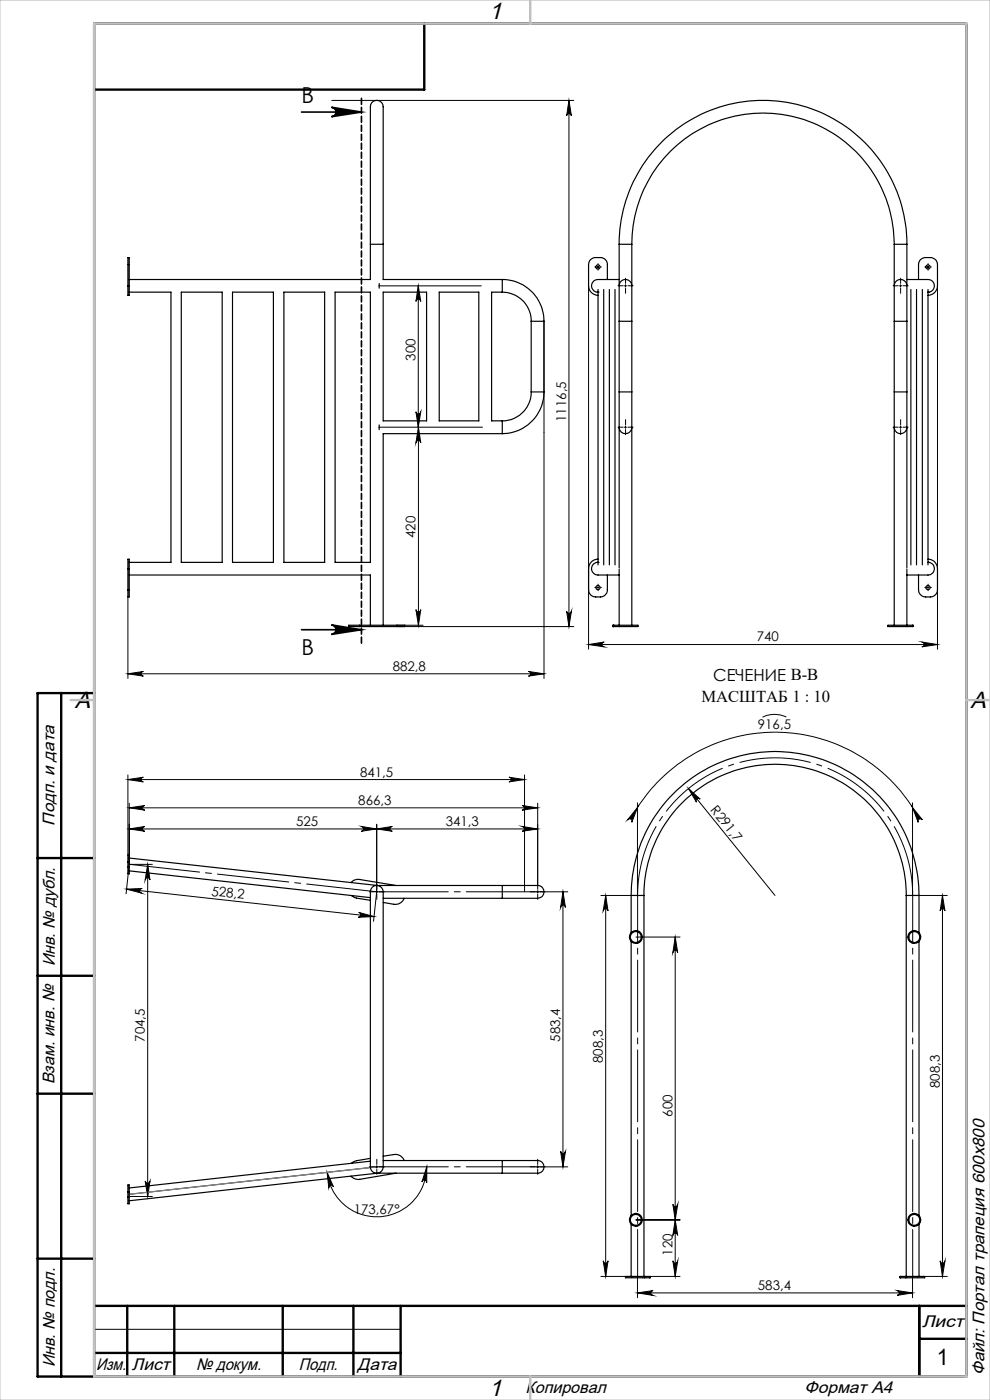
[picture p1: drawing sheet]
<svg xmlns="http://www.w3.org/2000/svg" width="210mm" height="297mm" viewBox="0 0 210 297" stroke-linecap="round" stroke-linejoin="round" font-family="sans-serif">
<path d="M64 23.8h12.7M70.3 22.8l6.4 1-6.4 1a1.01 1.01 0 0 0 1-1 1.01 1.01 0 0 0-1-1zM64 133.6h12.7M70.3 132.6l6.4 1-6.4 1a1.01 1.01 0 0 0 1-1 1.01 1.01 0 0 0-1-1z" fill="none" stroke="#000" stroke-width=".35"/>
<path d="M193.6 189.9a29.2 29.2 0 0 0-29.2-29.1 29.2 29.2 0 0 0-29.1 29.1" fill="none" stroke="#000" stroke-width=".21" stroke-dasharray="15.2 1.3 1.3 1.3" stroke-dashoffset="-.1" stroke-linecap="butt"/>
<g fill="none" stroke="#000" stroke-width=".21">
<path d="M120.7 21.3v111.6M120.7 21.3l.5 3.3a.51 .51 0 0 0-.5-.5 .51 .51 0 0 0-.5 .5zM121.7 21.3h-51.3M126.6 56.7h.5M126.9 56.4v.5M196.6 56.7h.5M196.8 56.4v.5M80.3 60.6h21.8M88.7 60.6v30M88.7 60.6l.6 3.4a.51 .51 0 0 0-.6-.5 .51 .51 0 0 0-.5 .5zM115.4 68.2v75.7M124.8 60.6v77.1"/>
<path d="M132.4 60.6h.5M132.7 60.4v.5M190.8 60.6h.5M191 60.4v.5M198.9 60.6v77.1M80.3 90.6h22M88.2 87.3a.51 .51 0 0 0 .5 .5 .51 .51 0 0 0 .6-.5l-.6 3.3zM88.8 90.6v42M88.8 90.6l.5 3.3a.51 .51 0 0 0-.6-.4 .51 .51 0 0 0-.5 .4zM132.4 90.6h.5M132.7 90.4v.5M190.8 90.6h.5"/>
<path d="M191 90.4v.5M27.1 126.6v17.3M84.2 132.6h5.5M84.2 132.9h37.5M88.2 129.3a.51 .51 0 0 0 .5 .5 .51 .51 0 0 0 .6-.5l-.5 3.3zM120.2 129.6a.51 .51 0 0 0 .5 .5 .51 .51 0 0 0 .5-.5l-.5 3.3zM124.8 136.7l3.4-.5a.51 .51 0 0 0-.5 .5 .51 .51 0 0 0 .5 .5zM124.8 136.7h74.1M126.6 124.6h.5M126.9 124.4v.5M195.5 136.2l3.4 .5-3.4 .5a.51 .51 0 0 0 .5-.5 .51 .51 0 0 0-.5-.5zM196.6 124.6h.5"/>
<path d="M196.8 124.4v.5M27.1 142.9l3.3-.5a.49 .49 0 0 0-.5 .5 .49 .49 0 0 0 .5 .5zM27.1 142.9h88.3M112.1 142.4l3.3 .5-3.3 .5a.49 .49 0 0 0 .5-.5 .49 .49 0 0 0-.5-.5zM166.8 152.1a5.7 5.7 0 0 0-5.1 0M27.1 165.4l3.3-.5a.49 .49 0 0 0-.5 .5 .49 .49 0 0 0 .5 .5zM27.1 164.4v17M27.1 165.4h84.2M27.4 170.4v13M27.4 175.9h86.7M27.4 171.4h86.7M27.4 175.9l3.3-.6a.51 .51 0 0 0-.5 .5 .51 .51 0 0 0 .5 .6z"/>
<path d="M27.4 171.4l3.3-.5a.49 .49 0 0 0-.5 .5 .49 .49 0 0 0 .5 .5zM76.6 175.3l3.3 .6-3.3 .5a.51 .51 0 0 0 .5-.6 .51 .51 0 0 0-.5-.5zM79.9 175.9l3.3-.6a.51 .51 0 0 0-.5 .5 .51 .51 0 0 0 .5 .6zM79.9 174.9v14.5M108 164.9l3.3 .5-3.3 .5a.49 .49 0 0 0 .4-.5 .49 .49 0 0 0-.4-.5zM110.7 175.3l3.4 .6-3.4 .5a.51 .51 0 0 0 .5-.6 .51 .51 0 0 0-.5-.5zM110.7 170.9l3.4 .5-3.4 .5a.49 .49 0 0 0 .5-.5 .49 .49 0 0 0-.5-.5zM111.3 164.4v24.8M114.1 170.4v17.2M135.2 171.3l-1.2 3.1a.51 .51 0 0 0-.2-.6 .51 .51 0 0 0-.7 .1zM135.2 171.3a34.6 34.6 0 0 1 58.4 0M135.2 170.3v19.7h-7.7"/>
<path d="M146 167.3l2.5 2.2a.5 .5 0 0 0-.7 0 .5 .5 0 0 0-.1 .7zM146 167.3l18.4 22.7M193.6 170.3v19.7h7.3M193.6 171.3l2.1 2.6a.52 .52 0 0 0-.7-.1 .52 .52 0 0 0-.2 .6zM26.8 188.6l52.5 5.8M26.8 188.6l3.4-.1a.5 .5 0 0 0-.6 .4 .5 .5 0 0 0 .5 .6zM27.4 183.4h4.9M27.4 183.4l-.7 6.2M31.3 183.4v70.4M31.3 183.4l.5 3.3a.51 .51 0 0 0-.5-.5 .51 .51 0 0 0-.5 .5zM76.1 193.6l3.2 .8-3.3 .2a.51 .51 0 0 0 .5-.5 .51 .51 0 0 0-.4-.5zM79.7 189.2h.5"/>
<path d="M79.9 189.2l-.7 6.2M113.8 189.2h6.6M114.1 188.9v.5M119.4 189.2v58.3M119.4 189.2l.5 3.3a.51 .51 0 0 0-.5-.5 .51 .51 0 0 0-.5 .5zM128.5 190v80.8M128.5 190l.5 3.2a.51 .51 0 0 0-.5-.4 .51 .51 0 0 0-.5 .4zM133.9 199.4l-.2 .1M134.9 198.8h9.4M135.6 197.6l-.2 .2M136.1 199.4l-.6 .6M143.2 198.8v72"/>
<path d="M143.2 198.8l.6 3.3a.51 .51 0 0 0-.6-.5 .51 .51 0 0 0-.5 .5zM192.8 198.8l-.2 .2M193.9 200l-.2 .1M194.2 197.4l-.2 .2M195.3 198.6l-.2 .2M199.9 190v80.8M199.9 190l.5 3.2a.51 .51 0 0 0-.5-.4 .51 .51 0 0 0-.5 .4zM27.4 253.8h4.9M30.8 250.5a.51 .51 0 0 0 .5 .5 .51 .51 0 0 0 .5-.5l-.5 3.3zM69.4 248.7l1.3 3.1a.51 .51 0 0 0-.6-.4 .51 .51 0 0 0-.4 .6zM79.7 247.5h.5M79.9 247.3v.5"/>
<path d="M90.5 247.5v3.4a.52 .52 0 0 0-.4-.6 .52 .52 0 0 0-.6 .5zM90.5 247.5a10.6 10.6 0 0 1-10 10.6 10.6 10.6 0 0 1-11.1-9.4M113.8 247.5h6.6M114.1 247.3v.5M118.9 244.3a.51 .51 0 0 0 .5 .4 .51 .51 0 0 0 .5-.4l-.5 3.2zM134.2 259.7l-.2 .1M134.9 258.8h9.4M135.9 257.9l-.1 .2M142.7 255.5a.51 .51 0 0 0 .5 .5 .51 .51 0 0 0 .6-.5l-.6 3.3zM143.2 258.8l.6 3.3a.51 .51 0 0 0-.6-.5 .51 .51 0 0 0-.5 .5zM192.9 259.3l-.1 .2M194.6 257.6l-.1 .2"/>
<path d="M195.2 259.3l-.8 .8M127.5 270.8h7.7v4.5M128 267.5a.51 .51 0 0 0 .5 .5 .51 .51 0 0 0 .5-.5l-.5 3.3zM134.3 270.8l-.3 .3M135.2 274.3h58.4M135.2 274.3l3.3-.5a.51 .51 0 0 0-.4 .5 .51 .51 0 0 0 .4 .5zM136.5 270.8l-.3 .3M137.9 270.8h6.4M142.7 267.5a.51 .51 0 0 0 .5 .5 .51 .51 0 0 0 .6-.5l-.6 3.3zM190.3 273.8l3.3 .5-3.3 .5a.51 .51 0 0 0 .5-.5 .51 .51 0 0 0-.5-.5zM192.7 270.8l-.3 .3M194.9 270.8l-.3 .3"/>
<path d="M199.4 267.5a.51 .51 0 0 0 .5 .5 .51 .51 0 0 0 .5-.5l-.5 3.3zM200.9 270.8h-7.3v4.5M20 282h65"/>
</g>
<g fill="none" stroke="#000" stroke-width=".21" stroke-dasharray="15.2 1.3 1.3 1.3">
<path d="M126.4 56.6h-.2M126.9 56.1v-.2M126.9 57.1v.2M127.4 56.6h.2M196.4 56.6h-.2M196.9 56.1v-.2M196.9 57.1v.2M197.4 56.6h.2M132.2 60.6h-1.1M132.7 60.1v-1.1M132.7 61.1v1.1M133.2 60.6h1.1"/>
<path d="M190.5 60.6h-1.1M191 60.1v-1.1M191 61.1v1.1M191.5 60.6h1.1M132.2 90.6h-1.1M132.7 90.1v-1.1M132.7 91.1v1.1M133.2 90.6h1.1M190.5 90.6h-1.1M191 90.1v-1.1M191 91.1v1.1M191.5 90.6h1.1"/>
<path d="M126.4 124.6h-.2M126.9 124.1v-.2M126.9 125.1v.2M127.4 124.6h.2M196.4 124.6h-.2M196.9 124.1v-.2M196.9 125.1v.2M197.4 124.6h.2M79.4 189.2h-1.1M79.9 188.7v-1.1M79.9 189.7v1.1M80.4 189.2h1.1"/>
<path d="M113.6 189.2h-1.1M114.1 188.7v-1.1M114.1 189.7v1.1M114.6 189.2h1.1M79.4 247.5h-1.1M79.9 247v-1.1M79.9 248v1.1M80.4 247.5h1.1M113.6 247.5h-1.1M114.1 247v-1.1M114.1 248v1.1M114.6 247.5h1.1"/>
</g>
<path d="M76.7 20.7v115.9" fill="none" stroke="#000" stroke-width=".35" stroke-dasharray="1.3 .6" stroke-dashoffset="-.1"/>
<path d="M193.6 189.9v80.9M135.3 270.8v-80.9" fill="none" stroke="#000" stroke-width=".21" stroke-dasharray="15.2 1.3 1.3 1.3" stroke-dashoffset="5.3"/>
<path d="M27.4 183.4l52.5 5.8" fill="none" stroke="#000" stroke-width=".21" stroke-dasharray="15.2 1.3 1.3 1.3" stroke-dashoffset=".3"/>
<path d="M79.9 189.2h34.2M79.9 247.5h34.2" fill="none" stroke="#000" stroke-width=".21" stroke-dasharray="15.2 1.3 1.3 1.3" stroke-dashoffset=".1"/>
<g fill="none" stroke="#000" stroke-width=".25">
<path d="M27.1 56.1v-1.5h.3v1.5M27.1 56.1h.3M27.1 56.1v4.5M27.4 56.1v4.5M78.6 51.8v-26.2a8.8 8.8 0 0 1 .2-3.8 1.46 1.46 0 0 1 1.9-.3 1.46 1.46 0 0 1 .6 1.8v28.5M78.6 51.8h2.7M78.6 51.8v7.5h-51.2M81.3 51.8v7.5h25.2M106.5 59.3a8.9 8.9 0 0 1 8.9 8.9M106.5 59.3v2.7M128.8 59.3v-3.2a1.45 1.45 0 0 0-1.4-1.5h-1a1.45 1.45 0 0 0-1.6 1.5v4.5a2.05 2.05 0 0 0 2.1 2M131.3 51.8a30.5 30.5 0 0 1 30.6-30.5 30.5 30.5 0 0 1 30.5 30.5"/>
<path d="M131.3 59.3h-4.4a1.34 1.34 0 0 0-1.4 1.3 1.34 1.34 0 0 0 1.4 1.4M131.3 51.8h2.7M131.3 51.8v8.7M134 51.8a27.8 27.8 0 0 1 27.9-27.8 27.8 27.8 0 0 1 27.8 27.8M134 51.8v8.8M189.7 51.8h2.7M189.7 51.8v8.8M192.4 59.3h4.4a1.34 1.34 0 0 1 1.4 1.3 1.34 1.34 0 0 1-1.4 1.4M192.4 51.8v8.7M194.8 59.3v-3.2a1.51 1.51 0 0 1 1.6-1.5 2.17 2.17 0 0 1 1.6 .2l.6 .4 .3 .9v4.5a2.05 2.05 0 0 1-2.1 2M27.1 60.6v2h.3v-2M27.1 60.6h.3"/>
<path d="M27.4 62h8.9v57.3h-8.9M38.5 62h8.6v57.3h-8.6zM49.3 62h8.7v57.3h-8.7zM60.2 62h8.7v57.3h-8.7zM71.1 62h7.5v57.3h-7.5zM80.4 60.1v1M81.3 62h9.2v27.3h-9.2zM93.2 62h8.4v27.3h-8.4zM106.5 62a6.1 6.1 0 0 1 6.2 6.2M106.5 62h-2.2v27.3h2.2M112.7 68.2h2.7M112.7 68.2v14.9"/>
<path d="M115.4 68.2v14.9M126.9 62h.1M126.9 61.4v58.4M128.1 61.4v58.4M129.3 61.4v58.4M130.5 61.4v58.4M131.3 68.2h2.7M131.3 68.2v14.9M134 60.6v7.6M134 60.6a1.37 1.37 0 0 0-1.6-1.3 1.37 1.37 0 0 0-1.1 1.8v7.1M134 68.2v14.9M189.7 60.6v7.6"/>
<path d="M189.7 60.6a1.37 1.37 0 0 1 1.6-1.3 1.37 1.37 0 0 1 1.1 1.8v7.1M189.7 68.2h2.7M189.7 68.2v14.9M192.4 68.2v14.9M193.2 61.4v58.4M194.4 61.4v58.4M195.7 61.4v58.4M196.8 62h.1M196.8 61.4v58.4M80.4 90.1v1.1M106.5 89.3v2.7M106.5 92h-25.2v40.6"/>
<path d="M112.7 83.1a6.1 6.1 0 0 1-6.2 6.2M112.7 83.1h2.7M115.4 83.1a8.9 8.9 0 0 1-8.9 8.9M131.3 83.1v7.5M131.3 90.6a1.34 1.34 0 0 0 1.4 1.4 1.34 1.34 0 0 0 1.3-1.4M131.3 83.1h2.7M131.3 90.6v29.9M134 83.1v7.5M134 90.6v42M189.7 83.1v7.5M189.7 90.6a1.34 1.34 0 0 0 1.3 1.4 1.34 1.34 0 0 0 1.4-1.4M189.7 83.1h2.7"/>
<path d="M189.7 90.6v42M192.4 83.1v7.5M192.4 90.6v29.9M126.9 119.3h.1M126.9 119.3a1.34 1.34 0 0 0-1.4 1.3 1.34 1.34 0 0 0 1.4 1.4h4.4M126.9 118.6a1.98 1.98 0 0 0-2.1 2v4.5a1.51 1.51 0 0 0 1.6 1.5h1a1.51 1.51 0 0 0 1.4-1.5v-3.1M196.8 119.3h.1M196.8 119.3a1.34 1.34 0 0 1 1.4 1.3 1.34 1.34 0 0 1-1.4 1.4h-4.4M196.8 118.6a1.98 1.98 0 0 1 2.1 2v4.5a1.57 1.57 0 0 1-1.6 1.5h-.9a1.57 1.57 0 0 1-1.6-1.5v-3.1M27.1 120.6v-2h.3v2M27.1 125.1v1.5h.3v-1.5M27.1 120.6v4.5"/>
<path d="M27.1 120.6h.3M27.1 125.1h.3M27.4 122h51.2v10.6M27.4 120.6v4.5M76.3 132.6h-2.3v.3h2.3M76.3 132.6v.3M76.3 132.6h7.9M76.3 132.9h7.9M84.2 132.6h1.7v.3h-1.7M84.2 132.6v.3M130 132.6h5.3v.3h-3.9M130 132.6h.1"/>
<path d="M130 132.9h.1M130 132.9h1.4M130 132.6v.3M131.3 120.8l.1 12.1M192.3 132.6h-4v.3h4M192.3 132.6h1.4v.3h-1.4M192.3 132.6v.3M192.4 120.8v11.8M193.6 132.6v.3M20 147v145M27.1 182.9v-1.5h.3v1.5M27.1 183.9v1.5h.3v-1.5"/>
<path d="M27.1 182.9v1M27.1 182.9h.3M27.1 183.9h.3M27.4 182.9v1M27.4 182l52.7 5.9M27.4 184.7l51.2 5.7M74.5 187.3a1.85 1.85 0 0 1 1.8-.7l7.7 1.3M74.6 190l1 .5 3 .5M79 188.2a1.46 1.46 0 0 1 1.7 0 1.46 1.46 0 0 1 .6 1.6v54.8a8.7 8.7 0 0 1-.3 3.8 1.45 1.45 0 0 1-1.8 .3 1.45 1.45 0 0 1-.6-1.8v-55.2a6.7 6.7 0 0 1 .2-3.3zM81.3 190.6h25.2M85.7 190.6a2.03 2.03 0 0 1-2.2 1.2l-2.2-.4M106.5 187.9h4.9a8.6 8.6 0 0 1 3.4 .2 1.42 1.42 0 0 1 .4 1.7 1.42 1.42 0 0 1-1.6 .8h-7.1"/>
<path d="M106.5 187.9l-26.1 .1M106.5 187.9v2.7M133.9 190a30.5 30.5 0 0 1 30.5-30.6 30.5 30.5 0 0 1 30.5 30.6M133.9 190h2.7M133.9 190v7.9M133.9 199.7v58.1M134.9 197.4h.2M136.6 190a27.8 27.8 0 0 1 27.8-27.9 27.8 27.8 0 0 1 27.8 27.9M136.6 190v80.8M192.2 190h2.7M192.2 190v80.8M193.7 197.4h.3"/>
<path d="M194.9 190v7.9M194.9 199.7v58.1M134.9 200.1h.2M193.7 200.1h.3M27.1 253.9v1.5h.3v-1.5M27.1 252.9v-1.5h.3v1.5M27.1 252.9v1M27.1 253.9h.3M27.1 252.9h.3M27.4 252.9v1M78.6 245.7l-3 .5-1 .6M78.6 246.3l-51.2 5.7"/>
<path d="M80.1 248.9l-52.7 5.8M80.4 248.8l26.1 .1M81.3 245.3l2.2-.4a1.93 1.93 0 0 1 2.2 1.3M81.3 246.2h25.2M84 248.9l-7.7 1.3a2.07 2.07 0 0 1-1.8-.7M106.5 246.2h4.9a8.6 8.6 0 0 1 3.4 .2 1.4 1.4 0 0 1 .4 1.8 1.4 1.4 0 0 1-1.6 .7h-7.1M106.5 246.2v2.7M133.9 259.7v11.1M134.9 257.4h.2M193.7 257.4h.3M194.9 259.7v11.1M132.7 270.8h5.2v.3h-5.2z"/>
<path d="M134.9 260.1h.2M136.7 270.8v.3M191 270.8v.3M191 270.8h5.1v.3h-5.1M192.1 270.8v.3M193.7 260.1h.3"/>
<circle cx="126.8" cy="56.6" r=".45"/>
<circle cx="196.8" cy="56.6" r=".45"/>
<circle cx="126.8" cy="124.6" r=".45"/>
<circle cx="196.8" cy="124.6" r=".45"/>
<circle cx="134.9" cy="198.8" r="1.15"/>
<circle cx="134.9" cy="198.8" r="1.35"/>
<circle cx="193.9" cy="198.8" r="1.35"/>
<circle cx="193.9" cy="198.8" r="1.15"/>
<circle cx="134.9" cy="258.8" r="1.16"/>
<circle cx="134.9" cy="258.8" r="1.35"/>
<circle cx="193.9" cy="258.8" r="1.35"/>
<circle cx="193.9" cy="258.8" r="1.16"/>
</g>
<g fill="none" stroke="#000" stroke-width=".5">
<path d="M90 5v14h-70M13 147v145M20 147h-12v145h197v-287h-185v287M8 182h12M8 207h12M8 232h12M8 267h12M20 277h185M27 277v15M37 277v15M60 277v15M75 277v15"/>
<path d="M85 277v15M195 277v15M20 287h65M195 284h10"/>
</g>
<path d="M0 0h210v297h-210z" fill="none" stroke="#c0c0c0" stroke-width=".21"/>
<path d="M20 5h185v287h-185zM112.5 0v5M15 148.5h5M205 148.5h5M112.5 292v5" fill="none" stroke="#c0c0c0" stroke-width=".5"/>
<path d="M79.9 247.5l-52.5 5.9" fill="none" stroke="#808080" stroke-width=".25"/>
<g fill="#000">
<path d="M146 167.3l2.5 2.2a.5 .5 0 0 0-.7 0 .5 .5 0 0 0-.1 .7z"/>
<path d="M70.3 22.8l6.4 1-6.4 1a1.01 1.01 0 0 0 1-1 1.01 1.01 0 0 0-1-1zM70.3 132.6l6.4 1-6.4 1a1.01 1.01 0 0 0 1-1 1.01 1.01 0 0 0-1-1z"/>
<path d="M120.7 21.3l.5 3.3a.51 .51 0 0 0-.5-.5 .51 .51 0 0 0-.5 .5zM120.2 129.6a.51 .51 0 0 0 .5 .5 .51 .51 0 0 0 .5-.5l-.5 3.3z"/>
<path d="M88.2 87.3a.51 .51 0 0 0 .5 .5 .51 .51 0 0 0 .6-.5l-.6 3.3zM88.7 60.6l.6 3.4a.51 .51 0 0 0-.6-.5 .51 .51 0 0 0-.5 .5z"/>
<path d="M88.8 90.6l.5 3.3a.51 .51 0 0 0-.6-.4 .51 .51 0 0 0-.5 .4zM88.2 129.3a.51 .51 0 0 0 .5 .5 .51 .51 0 0 0 .6-.5l-.5 3.3z"/>
<path d="M195.5 136.2l3.4 .5-3.4 .5a.51 .51 0 0 0 .5-.5 .51 .51 0 0 0-.5-.5zM124.8 136.7l3.4-.5a.51 .51 0 0 0-.5 .5 .51 .51 0 0 0 .5 .5z"/>
<path d="M112.1 142.4l3.3 .5-3.3 .5a.49 .49 0 0 0 .5-.5 .49 .49 0 0 0-.5-.5zM27.1 142.9l3.3-.5a.49 .49 0 0 0-.5 .5 .49 .49 0 0 0 .5 .5zM108 164.9l3.3 .5-3.3 .5a.49 .49 0 0 0 .4-.5 .49 .49 0 0 0-.4-.5zM27.1 165.4l3.3-.5a.49 .49 0 0 0-.5 .5 .49 .49 0 0 0 .5 .5z"/>
<path d="M27.4 175.9l3.3-.6a.51 .51 0 0 0-.5 .5 .51 .51 0 0 0 .5 .6zM76.6 175.3l3.3 .6-3.3 .5a.51 .51 0 0 0 .5-.6 .51 .51 0 0 0-.5-.5zM27.4 171.4l3.3-.5a.49 .49 0 0 0-.5 .5 .49 .49 0 0 0 .5 .5zM110.7 170.9l3.4 .5-3.4 .5a.49 .49 0 0 0 .5-.5 .49 .49 0 0 0-.5-.5z"/>
<path d="M79.9 175.9l3.3-.6a.51 .51 0 0 0-.5 .5 .51 .51 0 0 0 .5 .6zM110.7 175.3l3.4 .6-3.4 .5a.51 .51 0 0 0 .5-.6 .51 .51 0 0 0-.5-.5z"/>
<path d="M135.2 171.3l-1.2 3.1a.51 .51 0 0 0-.2-.6 .51 .51 0 0 0-.7 .1zM193.6 171.3l2.1 2.6a.52 .52 0 0 0-.7-.1 .52 .52 0 0 0-.2 .6z"/>
<path d="M26.8 188.6l3.4-.1a.5 .5 0 0 0-.6 .4 .5 .5 0 0 0 .5 .6zM76.1 193.6l3.2 .8-3.3 .2a.51 .51 0 0 0 .5-.5 .51 .51 0 0 0-.4-.5z"/>
<path d="M30.8 250.5a.51 .51 0 0 0 .5 .5 .51 .51 0 0 0 .5-.5l-.5 3.3zM31.3 183.4l.5 3.3a.51 .51 0 0 0-.5-.5 .51 .51 0 0 0-.5 .5z"/>
<path d="M69.4 248.7l1.3 3.1a.51 .51 0 0 0-.6-.4 .51 .51 0 0 0-.4 .6zM90.5 247.5v3.4a.52 .52 0 0 0-.4-.6 .52 .52 0 0 0-.6 .5z"/>
<path d="M118.9 244.3a.51 .51 0 0 0 .5 .4 .51 .51 0 0 0 .5-.4l-.5 3.2zM119.4 189.2l.5 3.3a.51 .51 0 0 0-.5-.5 .51 .51 0 0 0-.5 .5z"/>
<path d="M128 267.5a.51 .51 0 0 0 .5 .5 .51 .51 0 0 0 .5-.5l-.5 3.3zM128.5 190l.5 3.2a.51 .51 0 0 0-.5-.4 .51 .51 0 0 0-.5 .4zM199.9 190l.5 3.2a.51 .51 0 0 0-.5-.4 .51 .51 0 0 0-.5 .4zM199.4 267.5a.51 .51 0 0 0 .5 .5 .51 .51 0 0 0 .5-.5l-.5 3.3z"/>
<path d="M135.2 274.3l3.3-.5a.51 .51 0 0 0-.4 .5 .51 .51 0 0 0 .4 .5zM190.3 273.8l3.3 .5-3.3 .5a.51 .51 0 0 0 .5-.5 .51 .51 0 0 0-.5-.5z"/>
<path d="M142.7 267.5a.51 .51 0 0 0 .5 .5 .51 .51 0 0 0 .6-.5l-.6 3.3zM143.2 258.8l.6 3.3a.51 .51 0 0 0-.6-.5 .51 .51 0 0 0-.5 .5zM142.7 255.5a.51 .51 0 0 0 .5 .5 .51 .51 0 0 0 .6-.5l-.6 3.3zM143.2 198.8l.6 3.3a.51 .51 0 0 0-.6-.5 .51 .51 0 0 0-.5 .5z"/>
</g>
<g font-size="5">
<text x="103.7" y="4.1">1</text>
<text x="15.9" y="150.1">A</text>
<text x="205.9" y="150.1">A</text>
<text x="103.7" y="296.1">1</text>
</g>
<text font-size="4.8" x="198.8" y="289.6">1</text>
<g font-size="4.7">
<text x="64" y="21.8">B</text>
<text x="64" y="138.9">B</text>
</g>
<g font-size="3.6">
<text x="11.6" y="175.1" transform="rotate(-90 11.6 175.1)">Подп. и дата</text>
<text x="11.6" y="205" transform="rotate(-90 11.6 205)">Инв. № дубл.</text>
<text x="11.6" y="230" transform="rotate(-90 11.6 230)">Взам. инв. №</text>
<text x="195.6" y="281.6">Лист</text>
<text x="11.6" y="290" transform="rotate(-90 11.6 290)">Инв. № подл.</text>
<text x="20.4" y="290.6">Изм.</text>
<text x="28" y="290.6">Лист</text>
<text x="41.6" y="290.6">№ докум.</text>
<text x="63.4" y="290.6">Подп.</text>
<text x="75.9" y="290.6">Дата</text>
<text x="208.8" y="291.8" transform="rotate(-90 208.8 291.8)">Файл: Портал трапеция 600х800</text>
<text x="111.5" y="295.6">Копировал</text>
<text x="170.7" y="295.6">Формат А4</text>
</g>
<g font-size="3.5">
<text x="148.8" y="148.9">МАСШТАБ 1 : 10</text>
<text x="151.3" y="144.4">СЕЧЕНИЕ B-B</text>
</g>
<g font-size="2.8">
<text x="88.1" y="76.5" transform="rotate(-90 88.1 76.5)">300</text>
<text x="120.1" y="89.5" transform="rotate(-90 120.1 89.5)">1116,5</text>
<text x="88.2" y="114.2" transform="rotate(-90 88.2 114.2)">420</text>
<text x="160.6" y="136.1">740</text>
<text x="83.3" y="142.3">882,8</text>
<text x="160.8" y="154.7">916,5</text>
<text x="76.4" y="164.7">841,5</text>
<text x="76" y="170.7">866,3</text>
<text x="150.6" y="171.9" transform="rotate(51 150.6 171.9)">R291,7</text>
<text x="62.8" y="175.2">525</text>
<text x="94.6" y="175.2">341,3</text>
<text x="44.8" y="190" transform="rotate(6 44.8 190)">528,2</text>
<text x="30.7" y="221" transform="rotate(-90 30.7 221)">704,5</text>
<text x="118.8" y="221" transform="rotate(-90 118.8 221)">583,4</text>
<text x="127.9" y="225.5" transform="rotate(-90 127.9 225.5)">808,3</text>
<text x="199.3" y="230.8" transform="rotate(-90 199.3 230.8)">808,3</text>
<text x="142.6" y="236.9" transform="rotate(-90 142.6 236.9)">600</text>
<text x="75.1" y="257.5">173,67°</text>
<text x="142.6" y="266.4" transform="rotate(-90 142.6 266.4)">120</text>
<text x="160.8" y="273.7">583,4</text>
</g>
</svg>
